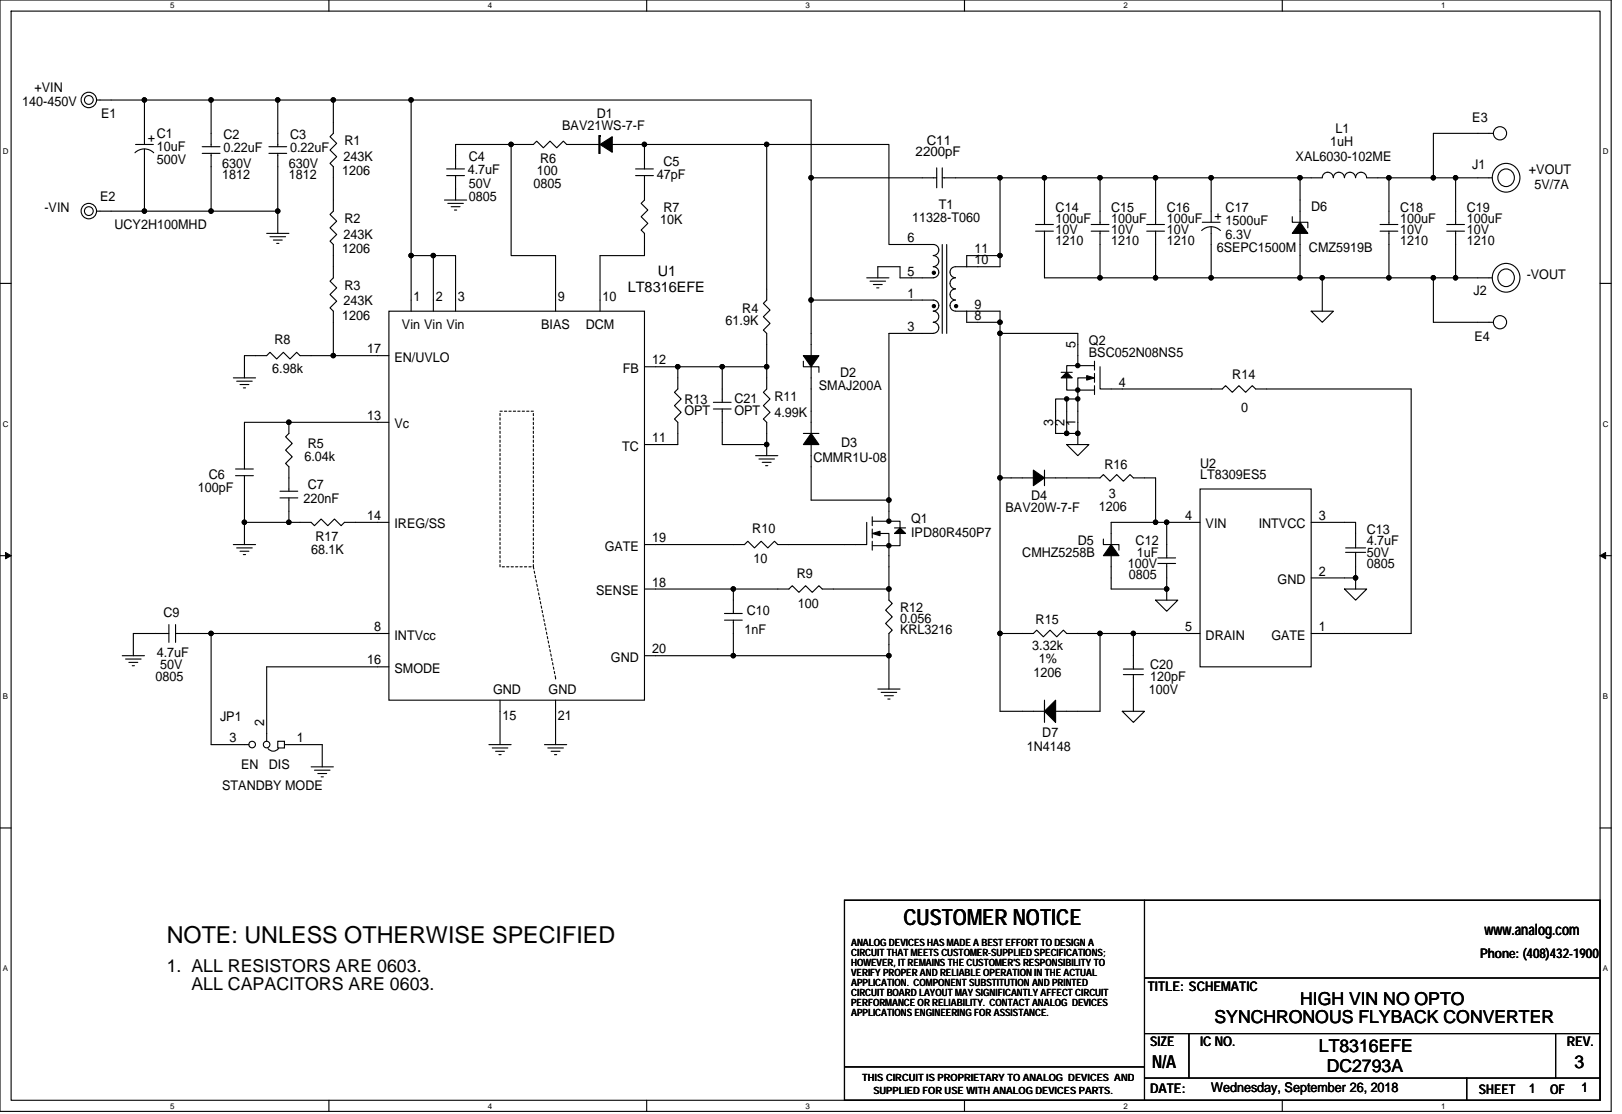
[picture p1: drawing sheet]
<svg xmlns="http://www.w3.org/2000/svg" width="278mm" height="191mm" viewBox="0 0 278 191" stroke-linecap="round" stroke-linejoin="round" font-family="sans-serif">
<path d="M0 0h276.2v190.5h-276.2zM1.9 1.9h272.4v186.7h-272.4z" fill="none" stroke="#000" stroke-width=".19"/>
<g fill="#fff">
<path d="M29.1 .2h.8v1.5h-.8z"/>
<path d="M29.1 188.8h.8v1.5h-.8z"/>
</g>
<path d="M56.4 0v1.9M56.4 188.6v1.9" fill="none" stroke="#000" stroke-width=".19"/>
<g fill="#fff">
<path d="M83.6 .2h.8v1.5h-.8z"/>
<path d="M83.6 188.8h.8v1.5h-.8z"/>
</g>
<path d="M110.9 0v1.9M110.9 188.6v1.9" fill="none" stroke="#000" stroke-width=".19"/>
<g fill="#fff">
<path d="M138.1 .2h.8v1.5h-.8z"/>
<path d="M138.1 188.8h.8v1.5h-.8z"/>
</g>
<path d="M165.4 0v1.9M165.4 188.6v1.9" fill="none" stroke="#000" stroke-width=".19"/>
<g fill="#fff">
<path d="M192.6 .2h.8v1.5h-.8z"/>
<path d="M192.6 188.8h.8v1.5h-.8z"/>
</g>
<path d="M219.8 0v1.9M219.8 188.6v1.9" fill="none" stroke="#000" stroke-width=".19"/>
<g fill="#fff">
<path d="M247.1 .2h.7v1.5h-.7z"/>
<path d="M247.1 188.8h.7v1.5h-.7z"/>
<path d="M.5 25.2h1v1.6h-1z"/>
<path d="M274.8 25.2h1v1.6h-1z"/>
<path d="M.5 71.9h1v1.5h-1z"/>
<path d="M274.8 71.9h1v1.5h-1z"/>
</g>
<path d="M0 48.6h1.9M274.3 48.6h1.9" fill="none" stroke="#000" stroke-width=".19"/>
<g fill="#fff">
<path d="M.5 118.6h.9v1.5h-.9z"/>
<path d="M274.8 118.6h.9v1.5h-.9z"/>
</g>
<path d="M0 95.2h1.9M274.3 95.2h1.9" fill="none" stroke="#000" stroke-width=".19"/>
<path d="M1 94.7l.9 .5-.9 .6zM274.3 95.2l1-.5v1.1z" fill="#000" stroke="#000" stroke-width=".17"/>
<g fill="#fff">
<path d="M.5 165.2h.9v1.6h-.9z"/>
<path d="M274.8 165.2h.9v1.6h-.9z"/>
</g>
<g fill="none" stroke="#000" stroke-width=".19">
<path d="M24.8 17.1h11.4M24.8 17.1h-8.2M24.8 17.1v7.7M47.6 17.1h-11.4v8M47.6 17.1v8M47.6 17.1h9.6M70.5 17.1h-13.4v5.8l-.5 .5 1.1 1.2-1.1 1.1 1.1 1.2-1.1 1.1 .5 .6v7.6l-.5 .6 1.1 1.1-1.1 1.2 1.1 1.1-1.1 1.1 .5 .6v5.7l-.5 .6 1.1 1.1-1.1 1.2 1.1 1.1-1.1 1.2 .5 .5v7.7h9.6M70.5 17.1v26.7M70.5 17.1h68.6v13.4M23.1 26.2a2.3 2.3 0 0 1 3.3 0M23.2 24.8h3.1M24.8 25.5v10.7"/>
<path d="M24.8 36.2h-8.2M24.8 36.2h11.4M34.7 25.1h3M34.7 26.3h3M36.2 26.3v9.9M36.2 36.2h11.4M46.1 25.1h3M46.1 26.3h3M47.6 26.3v9.9M47.6 36.2v3.8M76.2 34.3h3.8M76.6 29h3"/>
<path d="M76.6 30.1h3M76.8 34.9h2.6M77.3 35.4h1.6M77.9 36h.4M78.1 30.1v4.2M87.6 24.8h-9.5v4.2M87.6 24.8v19h7.6v9.5M87.6 24.8h3.8l.6-.6 1.2 1.1 1.1-1.1 1.1 1.1 1.2-1.1 .6 .6h5.7M109 30.1h3M109 29h3M110.5 30.1v4.2l-.6 .6 1.2 1.1-1.2 1.1 1.2 1.2-1.2 1.1 .6 .6v3.8h-7.6v9.5M110.5 24.8h20.9"/>
<path d="M110.5 24.8h-5.7M110.5 24.8v4.2M131.4 24.8v26.6l-.5 .6 1.1 1.1-1.1 1.2 1.1 1.1-1.1 1.2 .5 .5v9.6l-.5 .5 1.1 1.2-1.1 1.1 1.1 1.2-1.1 1.1 .5 .6v3.8M131.4 24.8h21v17.1h7.6a.95 .95 0 0 1 1 1 .95 .95 0 0 1-1 .9 .94 .94 0 0 1 1 1 .94 .94 0 0 1-1 .9M139.1 30.5v20.9M160.6 28.8v3.4M160.6 30.5h-21.5M161.5 30.5h9.9M161.5 28.8v3.4M171.4 30.5v13.3M171.5 30.5h7.6M177.5 38.5h3.1"/>
<path d="M177.5 39.6h3.1M179.1 39.6v8h9.5M179.1 30.5h9.5M179.1 30.5v8M187.1 38.5h3M187.1 39.6h3M188.6 30.5v8M188.6 39.6v8M188.6 30.5h9.5M196.6 38.5h3M196.6 39.6h3M198.1 30.5h9.5"/>
<path d="M198.1 30.5v8M198.1 39.6v8M206 39.5a2.3 2.3 0 0 1 3.2 0M206.1 38.1h3.1M207.6 38.9v8.7M207.6 30.5v7.6M207.6 30.5h15.3M221.6 37.1v1h2.6v1M222.9 30.5v7.6M228.6 30.5a.94 .94 0 0 0-1-1 .94 .94 0 0 0-.9 1h-3.8M234.3 30.5a.95 .95 0 0 0-1-1 .95 .95 0 0 0-.9 1 .95 .95 0 0 0-1-1 .95 .95 0 0 0-.9 1 .94 .94 0 0 0-1-1 .94 .94 0 0 0-.9 1M236.6 38.5h3"/>
<path d="M236.6 39.6h3M238.1 30.5h7.6M238.1 30.5h-3.8M238.1 30.5v8M238.1 39.6v8M245.7 30.5h3.9M248 38.5h3.1M248 39.6h3.1M249.6 39.6v8M249.6 30.5v8M255.8 30.5h-6.2M256 22.9h-10.3v7.6"/>
<path d="M256.7 28.5a2.41 2.41 0 0 1 3.3 .3 2.41 2.41 0 0 1 0 3.3 2.41 2.41 0 0 1-3.3 .3 2.53 2.53 0 0 1 0-3.9zM257.4 29.2a1.46 1.46 0 0 1 2.2 1.3 1.46 1.46 0 0 1-2.2 1.2 1.58 1.58 0 0 1 0-2.5zM45.7 40h3.8M46.3 40.6h2.7M46.9 41.1h1.5M47.4 41.7h.4M66.7 53.3h43.8v66.7h-43.8zM70.5 43.8v9.5M70.5 43.8h3.8v9.5M74.3 43.8h3.8v9.5M139.1 51.4v9.6M139.1 51.4h20.9a.94 .94 0 0 1 1 1 .94 .94 0 0 1-1 .9 .95 .95 0 0 1 1 1 .95 .95 0 0 1-1 .9"/>
<path d="M148.6 47.6h3.8M149.2 48.2h2.6M149.7 48.8h1.6M150.3 49.3h.4M160 45.7a.95 .95 0 0 1 1 1 .95 .95 0 0 1-1 .9h-5.7v-1.9h-3.8v1.9M160 55.2a.94 .94 0 0 1 1 1 .94 .94 0 0 1-1 .9h-7.6v28.6M161.5 41.9v15.2M162.3 41.9v15.2M163.8 49.5a.95 .95 0 0 0-.9 1 .95 .95 0 0 0 .9 .9 .94 .94 0 0 0-.9 1 .94 .94 0 0 0 .9 .9h1.9M165.7 53.3h5.7v1.9M165.7 45.7h-1.9a.94 .94 0 0 0-.9 1 .94 .94 0 0 0 .9 .9 .95 .95 0 0 0-.9 1 .95 .95 0 0 0 .9 .9M165.7 53.3v1.9h5.7"/>
<path d="M171.4 57.1l13.4 .1v5.5M171.4 43.8h-5.7v1.9M171.4 43.8v1.9h-5.7M171.4 55.2v1.9M171.4 57.1v24.8M188.6 47.6h9.5M198.1 47.6h9.5M207.6 47.6h15.3M222.9 40v7.6M222.9 47.6h3.8M224.8 53.3h3.8l-1.9 1.9zM226.7 47.6v5.7"/>
<path d="M226.7 47.6h11.4M238.1 47.6h7.6M245.7 47.6v7.6h10.3M245.7 47.6h3.9M249.6 47.6h6.2M256.7 45.7a2.41 2.41 0 0 1 3.3 .3 2.41 2.41 0 0 1 0 3.2 2.41 2.41 0 0 1-3.3 .3 2.53 2.53 0 0 1 0-3.8zM257.4 46.4a1.46 1.46 0 0 1 2.2 1.2 1.46 1.46 0 0 1-2.2 1.2 1.58 1.58 0 0 1 0-2.4zM40 64.8h3.8M40.6 65.3h2.6M41.1 65.9h1.6M41.7 66.5h.4M49.5 72.4v1.9l-.5 .6 1.1 1.1-1.1 1.2 1.1 1.1-1.1 1.1 .5 .6v4.2"/>
<path d="M49.5 72.4h17.2M49.5 72.4h-7.6v8M57.1 61h-5.7l-.5-.6-1.2 1.1-1.1-1.1-1.2 1.1-1.1-1.1-.6 .6h-3.8v3.8M110.5 62.9h5.7M116.2 62.9v3.8l-.6 .5 1.2 1.2-1.2 1.1 1.2 1.2-1.2 1.1 .6 .6v3.8h-5.7M116.2 62.9h7.6M122.3 70.1h3M122.3 69h3M123.8 70.1v6.1h7.6M123.8 62.9v6.1M123.8 62.9h7.6M129.5 78.1h3.9"/>
<path d="M130.1 78.7h2.7M130.7 79.2h1.5M131.3 79.8h.3M131.4 76.2v1.9M137.7 61.9v1h2.7v.9M137.7 74.3h2.7M139.1 76.2v9.5h13.3M139.1 62.9v11.4M181.9 63.8h1.9M182.9 76.2h3.8l-1.9 1.9zM182.9 64.8v2.1h4.7M182.9 68.6v5.7h1.9"/>
<path d="M184.8 68.4h-3.8v5.9h1.9M184.8 74.3v1.9M186.7 64.8h-1.9v9.5M187.6 66.1v1.5M187.6 64v1.5M187.6 61.9v1.5M187.6 62.7h-4.7v1.1M188.6 62.9v3.8h20.9l.6-.6 1.2 1.1 1.1-1.1 1.2 1.1 1.1-1.1 .6 .6h26.6v41.9h-17.1M40 93.3h3.8M40.4 81.5h3M40.4 80.4h3M40.6 93.9h2.6"/>
<path d="M41.1 94.5h1.6M41.7 95.1h.4M41.9 89.5h7.6M41.9 81.5v8M41.9 89.5v3.8M48 85.3h3.1M48 84.2h3.1M49.5 89.5h3.8l.6 .6 1.2-1.1 1.1 1.1 1.1-1.1 1.2 1.1 .6-.6h7.6M49.5 85.3v4.2M148.6 89.5v3.8h-15.3l-.5-.5-1.2 1.1-1.1-1.1-1.2 1.1-1.1-1.1-.6 .5h-17.1M149.5 92.8v1.5M149.5 90.7v1.5"/>
<path d="M149.5 88.6v1.5M149.5 89.3h4.8v1.2M150.5 91.4h1.9v9.6M152.4 85.7v3.6M153.4 90.5h1.9M154.3 91.4v2.1h-4.8M171.4 81.9h5.8M171.4 81.9v26.7M179.1 81.9h9.5l.6-.6 1.1 1.2 1.2-1.2 1.1 1.2 1.1-1.2 .6 .6h3.8v7.6M179.1 80.6v2.6M189.2 92.4v.9h2.6v1M190.5 95.2v5.8h9.5"/>
<path d="M198.1 89.5h-7.6v3.8M198.1 89.5h1.9M198.5 95.6h3M198.5 96.6h3M200 89.5v6.1M200 96.6v4.4M200 89.5h5.7M205.7 83.8h19.1v30.5h-19.1zM224.8 99.1h7.6M224.8 89.5h7.6v4.4M230.7 94.7h3.4M230.7 93.9h3.4"/>
<path d="M232.4 94.7v4.4M232.4 99.1v1.9M21 112.4h3.8M21.5 113h2.7M22.1 113.5h1.5M22.7 114.1h.4M29 107.1v3M29 108.6h-6.1v3.8M30.1 107.1v3M30.1 108.6h6.1M36.2 108.6v19h5.7M36.2 108.6h30.5"/>
<path d="M66.7 114.3h-21v11.4M110.5 101h15.2M110.5 112.4h15.2M124.2 106.3h3.1M124.2 105.2h3.1M125.7 106.3v6.1M125.7 101v4.2M125.7 101h9.6l.5-.6 1.2 1.1 1.1-1.1 1.2 1.1 1.1-1.1 .6 .6h11.4M125.7 112.4h26.7M150.5 118.1h3.8M151.1 118.7h2.6M151.6 119.3h1.6"/>
<path d="M152.2 119.8h.4M152.4 101v1.9l.6 .5-1.2 1.2 1.2 1.1-1.2 1.2 1.2 1.1-.6 .6v3.8M152.4 112.4v5.7M171.4 108.6h5.8l.5-.6 1.2 1.2 1.1-1.2 1.2 1.2 1.1-1.2 .6 .6h5.7M171.4 108.6v13.3h17.2v-13.3M188.6 108.6h5.7M192.6 115.6h3.4M192.6 114.7h3.4M194.3 108.6v6.1M194.3 115.6v6.3M194.3 108.6h11.4M198.1 102.9h3.8l-1.9 1.9z"/>
<path d="M200 101v1.9M230.5 101h3.8l-1.9 1.9zM41.9 127.6h.8M41.9 127.6h.1M45.7 125.7v1.4M45.7 125.7h.1M47.6 127.1h1.2v1.1h-1.2zM47.8 128.3a1.12 1.12 0 0 1-1.8 0M48.8 127.6h.7M49.5 127.6h.1M49.5 127.6h5.7v3.8M53.3 131.4h3.8"/>
<path d="M53.9 132h2.7M54.5 132.6h1.5M55.1 133.2h.3M83.8 127.6h3.8M84.4 128.2h2.7M85 128.8h1.5M85.5 129.3h.4M85.7 120v7.6M93.3 127.6h3.9M93.9 128.2h2.7M94.5 128.8h1.5M95.1 129.3h.3"/>
<path d="M95.2 120v7.6M179.1 120.6v2.7M179.1 120v3.8M192.4 121.9h3.8l-1.9 1.9zM0 141.9h1.9M144.8 154.3h129.5v34.3h-129.5zM196.2 154.3v34.3M274.3 141.9h1.9M196.2 167.6h78.1M196.2 177.2h78.1M203.8 177.2v7.6M266.7 177.2v7.6"/>
<path d="M144.8 182.9h51.4M196.2 184.8h78.1M251.5 184.8v3.8"/>
<circle cx="15.2" cy="17.1" r="1.33"/>
<circle cx="15.2" cy="17.1" r=".76"/>
<circle cx="15.2" cy="36.2" r="1.33"/>
<circle cx="15.2" cy="36.2" r=".76"/>
<circle cx="257.2" cy="22.8" r="1.14"/>
<circle cx="257.2" cy="55.2" r="1.14"/>
<circle cx="43.2" cy="127.6" r=".57"/>
<circle cx="45.7" cy="127.6" r=".57"/>
</g>
<g fill="#000" stroke="#000" stroke-width=".19">
<path d="M102.9 24.8l2.1-1.4v2.7z" fill-rule="evenodd"/>
<path d="M102.7 23.2v3.1h.2v-3.1z" fill-rule="evenodd"/>
<path d="M222.9 38.1l1.3 1.9h-2.6z" fill-rule="evenodd"/>
<path d="M139.1 74.3l1.3 1.9h-2.7z" fill-rule="evenodd"/>
<path d="M137.7 61h2.7l-1.3 1.9z" fill-rule="evenodd"/>
<path d="M181.9 64.8l1-1 .9 1z" fill-rule="evenodd"/>
<path d="M186.3 64.4l1.3 .4-1.3 .4z" fill-rule="evenodd"/>
<path d="M149.5 91.4l1.4-.3v.7z" fill-rule="evenodd"/>
<path d="M154.3 90.5l1 .9h-1.9z" fill-rule="evenodd"/>
<path d="M177.2 80.6l1.9 1.3-1.9 1.3z" fill-rule="evenodd"/>
<path d="M190.5 93.3l1.3 2h-2.6z" fill-rule="evenodd"/>
<path d="M179.1 121.9l1.9-1.9v3.8z" fill-rule="evenodd"/>
<circle cx="24.7" cy="17.1" r=".38"/>
<circle cx="36.2" cy="17.1" r=".38"/>
<circle cx="47.6" cy="17.1" r=".38"/>
<circle cx="57.1" cy="17.1" r=".38"/>
<circle cx="70.5" cy="17.1" r=".38"/>
<circle cx="24.7" cy="36.2" r=".38"/>
<circle cx="36.2" cy="36.2" r=".38"/>
<circle cx="47.6" cy="36.2" r=".38"/>
<circle cx="87.6" cy="24.8" r=".38"/>
<circle cx="110.5" cy="24.8" r=".38"/>
<circle cx="131.4" cy="24.8" r=".38"/>
<circle cx="139" cy="30.5" r=".38"/>
<circle cx="171.4" cy="30.5" r=".38"/>
<circle cx="179.1" cy="30.5" r=".38"/>
<circle cx="188.6" cy="30.5" r=".38"/>
<circle cx="198.1" cy="30.5" r=".38"/>
<circle cx="207.6" cy="30.5" r=".38"/>
<circle cx="222.9" cy="30.5" r=".38"/>
<circle cx="238.1" cy="30.5" r=".38"/>
<circle cx="245.7" cy="30.5" r=".38"/>
<circle cx="249.5" cy="30.5" r=".38"/>
<circle cx="70.5" cy="43.8" r=".38"/>
<circle cx="74.3" cy="43.8" r=".38"/>
<circle cx="139" cy="51.4" r=".38"/>
<circle cx="160.1" cy="46.8" r=".28"/>
<circle cx="160.1" cy="52.5" r=".28"/>
<circle cx="163.9" cy="52.5" r=".28"/>
<circle cx="171.4" cy="43.8" r=".38"/>
<circle cx="171.4" cy="55.2" r=".38"/>
<circle cx="171.4" cy="57.1" r=".38"/>
<circle cx="188.6" cy="47.6" r=".38"/>
<circle cx="198.1" cy="47.6" r=".38"/>
<circle cx="207.6" cy="47.6" r=".38"/>
<circle cx="222.9" cy="47.6" r=".38"/>
<circle cx="226.7" cy="47.6" r=".38"/>
<circle cx="238.1" cy="47.6" r=".38"/>
<circle cx="245.7" cy="47.6" r=".38"/>
<circle cx="249.5" cy="47.6" r=".38"/>
<circle cx="49.5" cy="72.4" r=".38"/>
<circle cx="57.1" cy="60.9" r=".38"/>
<circle cx="116.2" cy="62.9" r=".38"/>
<circle cx="123.8" cy="62.9" r=".38"/>
<circle cx="131.4" cy="62.9" r=".38"/>
<circle cx="131.4" cy="76.2" r=".38"/>
<circle cx="182.9" cy="74.3" r=".38"/>
<circle cx="182.9" cy="68.4" r=".38"/>
<circle cx="184.8" cy="62.7" r=".38"/>
<circle cx="184.8" cy="74.3" r=".38"/>
<circle cx="184.8" cy="68.4" r=".38"/>
<circle cx="184.8" cy="66.9" r=".38"/>
<circle cx="41.9" cy="89.5" r=".38"/>
<circle cx="49.5" cy="89.5" r=".38"/>
<circle cx="152.4" cy="85.7" r=".38"/>
<circle cx="152.4" cy="89.3" r=".38"/>
<circle cx="152.4" cy="93.5" r=".38"/>
<circle cx="171.4" cy="81.9" r=".38"/>
<circle cx="198.1" cy="89.5" r=".38"/>
<circle cx="200" cy="89.5" r=".38"/>
<circle cx="232.4" cy="99" r=".38"/>
<circle cx="36.2" cy="108.6" r=".38"/>
<circle cx="125.7" cy="112.4" r=".38"/>
<circle cx="125.7" cy="101" r=".38"/>
<circle cx="152.4" cy="101" r=".38"/>
<circle cx="152.4" cy="112.4" r=".38"/>
<circle cx="171.4" cy="108.6" r=".38"/>
<circle cx="188.6" cy="108.6" r=".38"/>
<circle cx="194.3" cy="108.6" r=".38"/>
<circle cx="200" cy="101" r=".38"/>
</g>
<path d="M85.7 70.5h5.7v26.7h-5.7zM91.4 97.2l3.8 19M95.2 116.2h.1" fill="none" stroke="#000" stroke-width=".19" stroke-dasharray=".4 .4"/>
<text font-size="4" x="28.6" y="161.7">NOTE: UNLESS OTHERWISE SPECIFIED</text>
<text font-size="3.8" x="154.9" y="158.6">CUSTOMER NOTICE</text>
<g font-size="3">
<text x="28.6" y="166.6">1. ALL RESISTORS ARE 0603.</text>
<text x="32.8" y="169.7">ALL CAPACITORS ARE 0603.</text>
<text x="222.9" y="172.3">HIGH VIN NO OPTO</text>
<text x="208.2" y="175.3">SYNCHRONOUS FLYBACK CONVERTER</text>
<text x="197.5" y="183">N/A</text>
<text x="226.1" y="180.3">LT8316EFE</text>
<text x="227.5" y="183.7">DC2793A</text>
<text x="269.9" y="183.1">3</text>
</g>
<text font-size="2.7" x="254.5" y="160.3">www.analog.com</text>
<g font-size="2.5">
<text x="112.8" y="47.4">U1</text>
<text x="107.6" y="50">LT8316EFE</text>
</g>
<g font-size="2.3">
<text x="5.9" y="15.8">+VIN</text>
<text x="3.8" y="18.2">140-450V</text>
<text x="17.3" y="20.2">E1</text>
<text x="26.9" y="23.6">C1</text>
<text x="38.3" y="23.8">C2</text>
<text x="49.7" y="23.8">C3</text>
<text x="96.4" y="22.2">BAV21WS-7-F</text>
<text x="102.3" y="20.2">D1</text>
<text x="229" y="22.8">L1</text>
<text x="252.4" y="20.9">E3</text>
<text x="26.9" y="25.9">10uF</text>
<text x="26.9" y="28.2">500V</text>
<text x="38.1" y="28.7">630V</text>
<text x="38.3" y="26.1">0.22uF</text>
<text x="49.5" y="28.7">630V</text>
<text x="49.7" y="26.1">0.22uF</text>
<text x="58.9" y="27.6">243K</text>
<text x="59.1" y="24.9">R1</text>
<text x="80.2" y="29.9">4.7uF</text>
<text x="80.4" y="27.6">C4</text>
<text x="92.6" y="28">R6</text>
<text x="113.7" y="28.5">C5</text>
<text x="157" y="26.8">2200pF</text>
<text x="158.9" y="24.9">C11</text>
<text x="222.1" y="27.6">XAL6030-102ME</text>
<text x="228" y="25.1">1uH</text>
<text x="252.4" y="28.9">J1</text>
<text x="262.1" y="29.9">+VOUT</text>
<text x="17.1" y="34.4">E2</text>
<text x="38.1" y="30.6">1812</text>
<text x="49.5" y="30.6">1812</text>
<text x="58.7" y="30.1">1206</text>
<text x="80.4" y="32.2">50V</text>
<text x="80.4" y="34.4">0805</text>
<text x="91.4" y="32.2">0805</text>
<text x="92" y="30.1">100</text>
<text x="112.6" y="30.6">47pF</text>
<text x="161" y="35.8">T1</text>
<text x="263.1" y="32.3">5V/7A</text>
<text x="7.6" y="36.3">-VIN</text>
<text x="19.6" y="39.2">UCY2H100MHD</text>
<text x="58.9" y="40.9">243K</text>
<text x="59.1" y="38.2">R2</text>
<text x="113.2" y="38.4">10K</text>
<text x="113.7" y="36.3">R7</text>
<text x="155.6" y="41.5">6</text>
<text x="156.4" y="38.1">11328-T060</text>
<text x="181" y="36.3">C14</text>
<text x="181" y="38.2">100uF</text>
<text x="181" y="40.2">10V</text>
<text x="190.5" y="36.3">C15</text>
<text x="190.5" y="38.2">100uF</text>
<text x="190.5" y="40.2">10V</text>
<text x="200" y="36.3">C16</text>
<text x="200" y="38.2">100uF</text>
<text x="200" y="40.2">10V</text>
<text x="210.1" y="36.3">C17</text>
<text x="210.1" y="38.6">1500uF</text>
<text x="210.1" y="40.9">6.3V</text>
<text x="224.8" y="36.2">D6</text>
<text x="240" y="36.3">C18</text>
<text x="240" y="38.2">100uF</text>
<text x="240" y="40.2">10V</text>
<text x="251.5" y="36.3">C19</text>
<text x="251.5" y="38.2">100uF</text>
<text x="251.5" y="40.2">10V</text>
<text x="58.7" y="43.4">1206</text>
<text x="155.6" y="47.2">5</text>
<text x="167.1" y="45.3">10</text>
<text x="167.1" y="43.4">11</text>
<text x="181" y="42.1">1210</text>
<text x="190.5" y="42.1">1210</text>
<text x="200" y="42.1">1210</text>
<text x="208.6" y="43.2">6SEPC1500M</text>
<text x="224.4" y="43.2">CMZ5919B</text>
<text x="240" y="42.1">1210</text>
<text x="251.5" y="42.1">1210</text>
<text x="261.7" y="47.8">-VOUT</text>
<text x="58.9" y="52.3">243K</text>
<text x="59.1" y="49.7">R3</text>
<text x="70.9" y="51.5">1</text>
<text x="74.7" y="51.5">2</text>
<text x="78.5" y="51.5">3</text>
<text x="95.7" y="51.5">9</text>
<text x="103.3" y="51.5">10</text>
<text x="127.3" y="53.7">R4</text>
<text x="155.6" y="51">1</text>
<text x="167.1" y="52.9">9</text>
<text x="252.6" y="50.6">J2</text>
<text x="47.1" y="59">R8</text>
<text x="58.7" y="54.8">1206</text>
<text x="68.9" y="56.3">Vin Vin Vin</text>
<text x="92.8" y="56.3">BIAS</text>
<text x="100.4" y="56.3">DCM</text>
<text x="124.4" y="55.8">61.9K</text>
<text x="155.6" y="56.7">3</text>
<text x="167.1" y="54.8">8</text>
<text x="184.4" y="59.6" transform="rotate(-90 184.4 59.6)">5</text>
<text x="186.7" y="59.2">Q2</text>
<text x="252.8" y="58.4">E4</text>
<text x="46.7" y="64">6.98k</text>
<text x="62.9" y="60.6">17</text>
<text x="67.6" y="62">EN/UVLO</text>
<text x="106.8" y="63.9">FB</text>
<text x="111.8" y="62.5">12</text>
<text x="144" y="64.5">D2</text>
<text x="186.7" y="61.1">BSC052N08NS5</text>
<text x="211.3" y="64.9">R14</text>
<text x="62.9" y="72">13</text>
<text x="117.3" y="69.3">R13</text>
<text x="117.3" y="71.2">OPT</text>
<text x="125.9" y="69.1">C21</text>
<text x="125.9" y="71.2">OPT</text>
<text x="132.8" y="68.7">R11</text>
<text x="132.8" y="71.4">4.99K</text>
<text x="140.4" y="66.8">SMAJ200A</text>
<text x="191.8" y="66.3">4</text>
<text x="212.8" y="70.6">0</text>
<text x="52.8" y="76.7">R5</text>
<text x="67.6" y="73.4">Vc</text>
<text x="106.7" y="77.2">TC</text>
<text x="111.8" y="75.8">11</text>
<text x="144.2" y="76.5">D3</text>
<text x="180.6" y="73" transform="rotate(-90 180.6 73)">3</text>
<text x="182.5" y="73" transform="rotate(-90 182.5 73)">2</text>
<text x="184.4" y="73" transform="rotate(-90 184.4 73)">1</text>
<text x="35.8" y="82.1">C6</text>
<text x="52.2" y="79">6.04k</text>
<text x="52.8" y="83.8">C7</text>
<text x="139.4" y="79.2">CMMR1U-08</text>
<text x="189.4" y="80.3">R16</text>
<text x="205.7" y="80.2">U2</text>
<text x="205.7" y="82.1">LT8309ES5</text>
<text x="33.9" y="84.3">100pF</text>
<text x="52" y="86.3">220nF</text>
<text x="62.9" y="89.1">14</text>
<text x="156.2" y="89.7">Q1</text>
<text x="172.4" y="87.8">BAV20W-7-F</text>
<text x="176.8" y="85.7">D4</text>
<text x="188.4" y="87.6">1206</text>
<text x="190.1" y="85.3">3</text>
<text x="203.2" y="89.1">4</text>
<text x="226.1" y="89.1">3</text>
<text x="53.3" y="95">68.1K</text>
<text x="54.1" y="92.7">R17</text>
<text x="67.6" y="90.6">IREG/SS</text>
<text x="103.7" y="94.4">GATE</text>
<text x="111.8" y="92.9">19</text>
<text x="129" y="91.4">R10</text>
<text x="156.2" y="92">IPD80R450P7</text>
<text x="175.3" y="95.4">CMHZ5258B</text>
<text x="184.8" y="93.5">D5</text>
<text x="194.7" y="93.5">C12</text>
<text x="194.9" y="95.4">1uF</text>
<text x="206.7" y="90.6">VIN</text>
<text x="215.8" y="90.6">INTVCC</text>
<text x="234.3" y="91.6">C13</text>
<text x="234.3" y="93.5">4.7uF</text>
<text x="234.3" y="95.4">50V</text>
<text x="111.8" y="100.6">18</text>
<text x="129.2" y="96.5">10</text>
<text x="136.6" y="99">R9</text>
<text x="193.4" y="97.3">100V</text>
<text x="193.5" y="99.2">0805</text>
<text x="219" y="100.1">GND</text>
<text x="226.1" y="98.7">2</text>
<text x="234.3" y="97.3">0805</text>
<text x="28" y="105.7">C9</text>
<text x="102.2" y="102">SENSE</text>
<text x="128" y="105.5">C10</text>
<text x="136.8" y="104.2">100</text>
<text x="154.3" y="104.9">R12</text>
<text x="154.3" y="106.8">0.056</text>
<text x="177.5" y="107">R15</text>
<text x="26.9" y="112.5">4.7uF</text>
<text x="62.9" y="113.9">16</text>
<text x="64.1" y="108.2">8</text>
<text x="67.6" y="109.6">INTVcc</text>
<text x="104.7" y="113.4">GND</text>
<text x="111.8" y="112">20</text>
<text x="127.6" y="108.7">1nF</text>
<text x="154.3" y="108.7">KRL3216</text>
<text x="177" y="111.4">3.32k</text>
<text x="178.1" y="113.7">1%</text>
<text x="203.2" y="108.2">5</text>
<text x="206.7" y="109.6">DRAIN</text>
<text x="218" y="109.6">GATE</text>
<text x="226.1" y="108.2">1</text>
<text x="26.7" y="116.7">0805</text>
<text x="27.4" y="114.6">50V</text>
<text x="67.6" y="115.3">SMODE</text>
<text x="84.5" y="119">GND</text>
<text x="94.1" y="119">GND</text>
<text x="177.2" y="116">1206</text>
<text x="197" y="119">100V</text>
<text x="197.2" y="114.6">C20</text>
<text x="197.2" y="116.7">120pF</text>
<text x="37.7" y="123.6">JP1</text>
<text x="45.3" y="124.4" transform="rotate(-90 45.3 124.4)">2</text>
<text x="86.1" y="123.4">15</text>
<text x="95.7" y="123.4">21</text>
<text x="39.4" y="127.2">3</text>
<text x="41.3" y="131.8">EN</text>
<text x="46.1" y="131.8">DIS</text>
<text x="50.9" y="127.2">1</text>
<text x="176" y="128.7">1N4148</text>
<text x="178.7" y="126.3">D7</text>
<text x="38.1" y="135.4">STANDBY MODE</text>
<text x="253.7" y="164.3">Phone: (408)432-1900</text>
<text x="196.8" y="169.8">TITLE: SCHEMATIC</text>
<text x="197.2" y="179.3">SIZE</text>
<text x="205.7" y="179.3">IC NO.</text>
<text x="268.6" y="179.3">REV.</text>
<text x="197.2" y="187.3">DATE:</text>
<text x="207.6" y="187.2">Wednesday, September 26, 2018</text>
<text x="253.6" y="187.5">SHEET</text>
<text x="262.1" y="187.4">1</text>
<text x="265.7" y="187.5">OF</text>
<text x="271.1" y="187.2">1</text>
</g>
<g font-size="2.1">
<text x="25.3" y="24.4">+</text>
<text x="208.2" y="37.7">+</text>
</g>
<g font-size="1.7">
<text x="145.9" y="162.2">ANALOG DEVICES HAS MADE A BEST EFFORT TO DESIGN A</text>
<text x="145.9" y="163.9">CIRCUIT THAT MEETS CUSTOMER-SUPPLIED SPECIFICATIONS;</text>
<text x="145.9" y="165.7">HOWEVER, IT REMAINS THE CUSTOMER'S RESPONSIBILITY TO</text>
<text x="145.9" y="167.4">VERIFY PROPER AND RELIABLE OPERATION IN THE ACTUAL</text>
<text x="145.9" y="169.1">APPLICATION. COMPONENT SUBSTITUTION AND PRINTED</text>
<text x="145.9" y="170.8">CIRCUIT BOARD LAYOUT MAY SIGNIFICANTLY AFFECT CIRCUIT</text>
<text x="145.9" y="172.5">PERFORMANCE OR RELIABILITY. CONTACT ANALOG DEVICES</text>
<text x="145.9" y="174.2">APPLICATIONS ENGINEERING FOR ASSISTANCE.</text>
<text x="147.8" y="185.3">THIS CIRCUIT IS PROPRIETARY TO ANALOG DEVICES AND</text>
<text x="149.7" y="187.6">SUPPLIED FOR USE WITH ANALOG DEVICES PARTS.</text>
</g>
<g font-size="1.4">
<text x="29.1" y="1.4">5</text>
<text x="83.6" y="1.4">4</text>
<text x="138.1" y="1.4">3</text>
<text x="192.6" y="1.4">2</text>
<text x="247.1" y="1.4">1</text>
<text x=".5" y="26.5">D</text>
<text x="274.8" y="26.5">D</text>
<text x=".5" y="73.1">C</text>
<text x="274.8" y="73.1">C</text>
<text x=".5" y="119.8">B</text>
<text x="274.8" y="119.8">B</text>
<text x=".5" y="166.5">A</text>
<text x="274.8" y="166.5">A</text>
<text x="29.1" y="190">5</text>
<text x="83.6" y="190">4</text>
<text x="138.1" y="190">3</text>
<text x="192.6" y="190">2</text>
<text x="247.1" y="190">1</text>
</g>
</svg>
